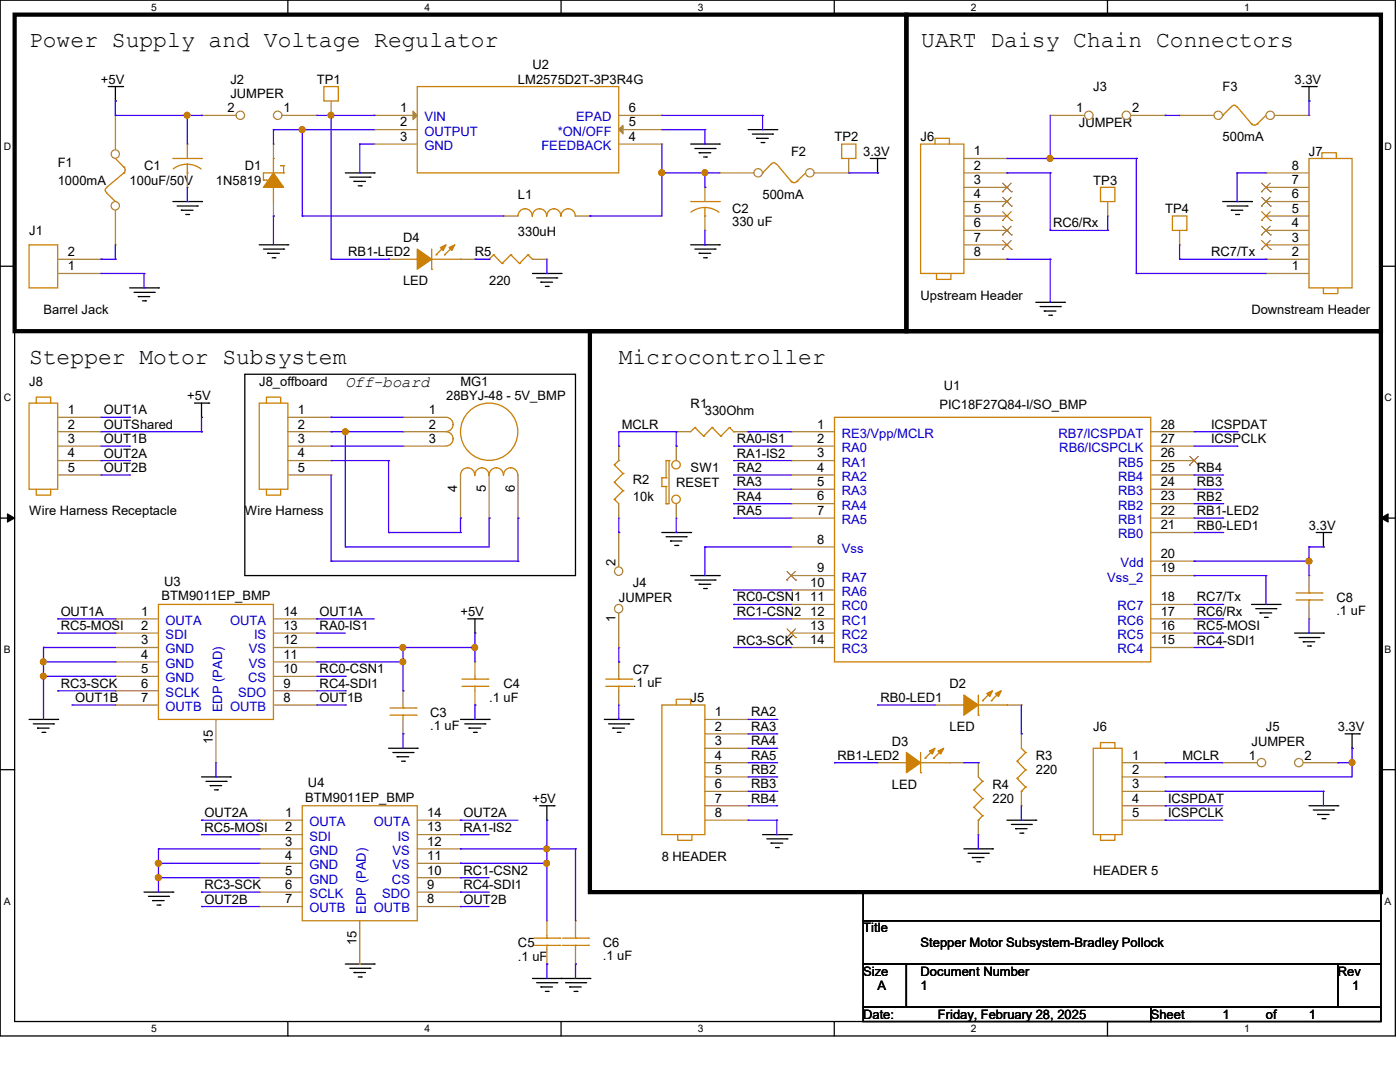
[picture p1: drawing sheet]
<svg xmlns="http://www.w3.org/2000/svg" width="279mm" height="216mm" viewBox="0 0 279 216" stroke-linecap="round" stroke-linejoin="round" font-family="sans-serif">
<path d="M0 0h278.5v206.7h-278.5zM2.9 2.9h272.7v200.9h-272.7z" fill="none" stroke="#000" stroke-width=".25"/>
<g fill="#fff">
<path d="M30.2 .3h1.1v2.3h-1.1z"/>
<path d="M30.2 204.1h1.1v2.3h-1.1z"/>
</g>
<path d="M57.4 0v2.9M57.4 203.8v2.9" fill="none" stroke="#000" stroke-width=".25"/>
<g fill="#fff">
<path d="M84.7 .3h1.1v2.3h-1.1z"/>
<path d="M84.7 204.1h1.1v2.3h-1.1z"/>
</g>
<path d="M112 0v2.9M112 203.8v2.9" fill="none" stroke="#000" stroke-width=".25"/>
<g fill="#fff">
<path d="M139.2 .3h1.1v2.3h-1.1z"/>
<path d="M139.2 204.1h1.1v2.3h-1.1z"/>
</g>
<path d="M166.5 0v2.9M166.5 203.8v2.9" fill="none" stroke="#000" stroke-width=".25"/>
<g fill="#fff">
<path d="M193.8 .3h1.1v2.3h-1.1z"/>
<path d="M193.8 204.1h1.1v2.3h-1.1z"/>
</g>
<path d="M221 0v2.9M221 203.8v2.9" fill="none" stroke="#000" stroke-width=".25"/>
<g fill="#fff">
<path d="M248.3 .3h1.1v2.3h-1.1z"/>
<path d="M248.3 204.1h1.1v2.3h-1.1z"/>
<path d="M.8 28h1.4v2.3h-1.4z"/>
<path d="M276.3 28h1.4v2.3h-1.4z"/>
<path d="M.8 78.2h1.4v2.3h-1.4z"/>
<path d="M276.3 78.2h1.4v2.3h-1.4z"/>
</g>
<path d="M0 53.1h2.9M275.6 53.1h2.9" fill="none" stroke="#000" stroke-width=".25"/>
<g fill="#fff">
<path d="M.8 128.5h1.3v2.2h-1.3z"/>
<path d="M276.3 128.5h1.3v2.2h-1.3z"/>
</g>
<path d="M0 103.4h2.9M275.6 103.4h2.9" fill="none" stroke="#000" stroke-width=".25"/>
<path d="M1.5 102.5l1.4 .9-1.4 .8zM275.6 103.4l1.4-.9v1.7z" fill="#000" stroke="#000" stroke-width=".2"/>
<g fill="#fff">
<path d="M.8 178.7h1.3v2.2h-1.3z"/>
<path d="M276.3 178.7h1.3v2.2h-1.3z"/>
</g>
<g fill="none" stroke="#000" stroke-width=".25">
<path d="M21.6 17.3h2.9M23 17.3v2.9M24.5 17.3h.1M259.8 17.3h2.9M261.2 17.3v2.9M262.7 17.3h.1M23 20.2h.1M68.9 34.5h5.8M69.8 35.3h4M70.7 36.2h.1M70.7 36.2h2.2M71.5 37.1h.6"/>
<path d="M72.1 37.1h.1M73.8 35.3h.1M74.7 34.5h.1M137.8 28.7h5.8M138.7 29.6h4M139.5 30.5h.1M139.5 30.5h2.4M140.4 31.3h.6M141 31.3h.1M142.7 29.6h.1M143.6 28.7h.1M149.3 25.9h5.7"/>
<path d="M150.2 26.8h4M151 27.6h.1M151 27.6h2.3M151.9 28.4h.5M152.4 28.4h.1M154.2 26.8h.1M155 25.9h.1M173.7 31.6h2.9M175.1 34.5h.1M175.1 31.6v2.9M176.6 31.6h.1M261.2 20.2h.1"/>
<path d="M25.9 57.4h5.7M26.8 58.3h4M27.6 59.2h.1M27.6 59.2h2.3M30.8 58.3h.1M31.6 57.4h.1M34.5 40.2h5.7M35.3 41.1h4.1M36.2 42h.1M36.2 42h2.3M37.1 42.8h.5M37.6 42.8h.1"/>
<path d="M39.4 41.1h.1M40.2 40.2h.1M51.7 48.9h5.7M52.6 49.7h4M53.4 50.5h.1M53.4 50.5h2.4M54.3 51.4h.6M54.9 51.4h.1M56.6 49.7h.1M57.4 48.9h.1M106.3 54.6h5.7M107.1 55.5h4"/>
<path d="M107.9 56.3h.1M107.9 56.3h2.4M108.8 57.1h.6M109.4 57.1h.1M111.1 55.5h.1M112 54.6h.1M137.8 48.9h5.8M138.7 49.7h4M139.5 50.5h.1M139.5 50.5h2.4M140.4 51.4h.6M141 51.4h.1"/>
<path d="M142.7 49.7h.1M143.6 48.9h.1M244 40.2h5.8M244.9 41.1h4M245.7 42h.1M245.7 42h2.3M246.6 42.8h.6M247.2 42.8h.1M248.9 41.1h.1M249.8 40.2h.1M28.4 60h.6M29 60h.1"/>
<path d="M48.9 74.7h66v40.2h-66zM206.7 60.3h5.7M207.6 61.2h4M208.4 62.1h.1M208.4 62.1h2.3M209.3 62.9h.5M209.8 62.9h.1M211.6 61.2h.1M212.4 60.3h.1M38.8 80.4h2.9M40.2 83.3h.1M40.2 80.4v2.9"/>
<path d="M41.7 80.4h.1M132.1 106.3h5.7M132.9 107.1h4M133.8 107.9h.1M133.8 107.9h2.3M134.7 108.8h.6M135.3 108.8h.1M136.9 107.1h.1M137.8 106.3h.1M137.8 114.9h5.8M138.7 115.7h4M139.5 116.6h.1"/>
<path d="M139.5 116.6h2.4M140.4 117.4h.6M141 117.4h.1M142.7 115.7h.1M143.6 114.9h.1M262.7 106.3h2.9M264.1 109.1h.1M264.1 106.3v2.8M265.6 106.3h.1M93.3 123.5h2.9M94.8 126.3h.1M94.8 123.5v2.8"/>
<path d="M96.2 123.5h.1M249.8 120.6h5.7M250.6 121.5h4M251.5 122.3h.1M251.5 122.3h2.3M252.3 123.2h.6M252.9 123.2h.1M254.6 121.5h.1M255.5 120.6h.1M258.4 126.3h5.7M259.2 127.2h4M260.1 128.1h.1"/>
<path d="M260.1 128.1h2.3M260.9 128.9h.6M261.5 128.9h.1M263.2 127.2h.1M264.1 126.3h.1M0 153.6h2.9M5.8 143.6h5.7M6.6 144.4h4.1M7.5 145.3h.1M7.5 145.3h2.3M8.4 146.1h.5M8.9 146.1h.1"/>
<path d="M10.7 144.4h.1M11.5 143.6h.1M40.2 155h5.8M41.1 155.9h4M42 156.8h.1M42 156.8h2.2M42.8 157.6h.6M43.4 157.6h.1M45.1 155.9h.1M46 155h.1M77.6 149.3h5.7M78.4 150.2h4"/>
<path d="M79.2 151h.1M79.2 151h2.4M80.1 151.9h.6M80.7 151.9h.1M82.4 150.2h.1M83.3 149.3h.1M91.9 143.6h5.7M92.8 144.4h4M93.6 145.3h.1M93.6 145.3h2.3M94.5 146.1h.5M95 146.1h.1"/>
<path d="M96.8 144.4h.1M97.6 143.6h.1M120.6 143.6h5.7M121.5 144.4h4M122.3 145.3h.1M122.3 145.3h2.3M123.2 146.1h.5M123.7 146.1h.1M125.5 144.4h.1M126.3 143.6h.1M268.4 146.4h2.9M269.8 149.3h.1"/>
<path d="M269.8 146.4v2.9M271.3 146.4h.1M275.6 153.6h2.9M28.7 178h5.8M29.6 178.9h4M30.5 179.7h.1M30.5 179.7h2.3M33.6 178.9h.1M34.5 178h.1M107.7 160.8h2.9M109.1 163.7h.1M109.1 160.8v2.9"/>
<path d="M110.6 160.8h.1M152.2 166.5h5.7M153 167.4h4.1M153.9 168.2h.1M153.9 168.2h2.3M154.8 169.1h.5M155.3 169.1h.1M157.1 167.4h.1M157.9 166.5h.1M172.3 178h103.3v5.7h-103.3zM192.4 169.4h5.7M193.2 170.3h4"/>
<path d="M194.1 171.1h.1M194.1 171.1h2.3M194.9 172h.6M195.5 172h.1M197.2 170.3h.1M198.1 169.4h.1M201 163.7h5.7M201.8 164.5h4M202.7 165.4h.1M202.7 165.4h2.3M203.5 166.2h.6M204.1 166.2h.1"/>
<path d="M205.8 164.5h.1M206.7 163.7h.1M261.2 160.8h5.8M262.1 161.6h4M263 162.5h.1M263 162.5h2.3M263.8 163.4h.6M264.4 163.4h.1M266.1 161.6h.1M267 160.8h.1M31.3 180.6h.6M31.9 180.6h.1"/>
<path d="M68.9 192.4h5.8M69.8 193.2h4M70.7 194.1h.1M70.7 194.1h2.2M71.5 194.9h.6M72.1 194.9h.1M73.8 193.2h.1M74.7 192.4h.1M106.3 195.2h11.4M107.1 196.1h4M107.9 196.9h.1M107.9 196.9h2.4"/>
<path d="M108.8 197.8h.6M109.4 197.8h.1M111.1 196.1h.1M112 195.2h.1M112.9 196.1h4M113.7 196.9h.1M113.7 196.9h2.3M114.6 197.8h.5M115.1 197.8h.1M116.9 196.1h.1M117.7 195.2h.1M172.3 183.7h103.3v8.7h-103.3z"/>
<path d="M172.3 192.4h8.6v8.6h-8.6zM180.9 192.4h86.1v8.6h-86.1zM267 192.4h8.6v8.6h-8.6zM172.3 201h57.4v2.8h-57.4zM229.7 201h45.9v2.8h-45.9z"/>
</g>
<path d="M2.9 2.9h178v63.2h-178zM180.9 2.9h94.7v63.2h-94.7zM117.7 66.1h157.9v111.9h-157.9z" fill="none" stroke="#000" stroke-width=".85"/>
<g fill="none" stroke="#cc8006" stroke-width=".25">
<path d="M219.6 37.4h2.9v2.8h-2.9zM261.2 31.6h8.6v25.8h-8.6zM263.8 31.6v-1.1h2.9v1.1M5.8 48.9h5.7v8.5h-5.7zM137.8 40.2h5.8M140.7 43.1h.1M140.7 41.4l1.5 .2 1.3 .8M140.7 41.4l-1.5 .2-1.3 .7M140.7 41.4v1.7M143.6 40.2h.1M234 43.1h2.9v2.9h-2.9zM264.1 57.4v1.2h2.9v-1.2"/>
<path d="M51.7 80.4h5.7v17.2h-5.7zM53.2 80.4v-1.2h2.8v1.2M53.2 97.6v1.2h2.8v-1.2M258.7 119.7h5.1M258.7 118.3h5.1M261.2 118.3h.1M261.2 119.7h.1M261.2 117.7v.6M261.2 119.7v.9M263.8 119.7h.1M263.8 118.3h.1M92.2 136.9h5.2"/>
<path d="M92.2 135.5h5.2M94.8 135.5h.1M94.8 136.9h.1M94.8 135v.5M94.8 136.9v.9M97.4 136.9h.1M97.4 135.5h.1M195.2 138.7v4M196.1 139.8h.1M197.8 139.8h.1M197.8 138.1l-1.7 1.7M199.5 138.1l-1.7 1.7"/>
<path d="M178 152.2h2.9M180.9 152.2h.1M183.7 154.2h.1M183.7 150.2v4M183.7 152.2h5.8M184.6 151.3h.1M186.3 151.3h.1M186.3 149.6l-1.7 1.7M188 149.6l-1.7 1.7M189.5 152.2h.1M189.5 140.7h2.9M192.4 140.7h.1"/>
<path d="M195.2 142.7h.1M195.2 140.7h5.8M201 140.7h.1"/>
</g>
<g fill="none" stroke="#a84" stroke-width=".25">
<path d="M140.7 37.4h.1M140.7 37.4v2.8M252.6 37.4h.1M252.6 34.5h.1M252.6 37.4h8.6M252.6 34.5h8.6M11.5 54.6h8.7M11.5 51.7h8.7M20.2 54.6h.1M20.2 51.7h.1M140.7 46h.1M140.7 43.1v2.9"/>
<path d="M221.1 43.1h.1M221.1 40.2v2.9M235.4 48.9h.1M235.4 46v2.9M252.6 54.6h.1M252.6 51.7h.1M252.6 48.9h.1M252.6 46h.1M252.6 43.1h.1M252.6 40.2h.1M252.6 54.6h8.6M252.6 51.7h8.6"/>
<path d="M252.6 48.9h8.6M252.6 46h8.6M252.6 43.1h8.6M252.6 40.2h8.6M57.4 83.3h8.7M57.4 86.1h8.7M57.4 89h8.7M57.4 91.9h8.7M57.4 94.8h8.7M66.1 83.3h.1M66.1 86.1h.1M66.1 89h.1"/>
<path d="M66.1 91.9h.1M66.1 94.8h.1M261.2 114.9h.1M261.2 114.9v2.8M94.8 132.1h.1M94.8 132.1v2.9M94.8 137.8v2.9M261.2 123.5h.1M261.2 120.6v2.9M94.8 140.7h.1M175.1 152.2h.1M175.1 152.2h2.9"/>
<path d="M186.6 140.7h.1M186.6 140.7h2.9M189.5 152.2h2.9M192.4 152.2h.1M201 140.7h2.8M203.8 140.7h.1"/>
</g>
<g fill="none" stroke="#804000" stroke-width=".2">
<path d="M251.8 38.3h.1M251.8 39.4l1.7 1.7M251.8 36.5l1.7 1.8M253.5 39.4l-1.7 1.7M253.5 36.5l-1.7 1.8M253.5 38.3h.1M251.8 49.7h.1M251.8 46.9h.1M251.8 44h.1M251.8 41.1h.1M251.8 48l1.7 1.7M251.8 45.1l1.7 1.8"/>
<path d="M251.8 42.2l1.7 1.8M253.5 48l-1.7 1.7M253.5 45.1l-1.7 1.8M253.5 42.2l-1.7 1.8M253.5 49.7h.1M253.5 46.9h.1M253.5 44h.1M253.5 41.1h.1"/>
</g>
<g fill="#cc8006" stroke="#cc8006" stroke-width=".25">
<path d="M192.4 138.7l2.8 2-2.8 2z" fill-rule="evenodd"/>
<path d="M198.7 138.4l1.1-.6-.5 1.2z" fill-rule="evenodd"/>
<path d="M196.9 138.4l1.2-.6-.6 1.2z" fill-rule="evenodd"/>
<path d="M180.9 150.2l2.8 2-2.8 2z" fill-rule="evenodd"/>
<path d="M187.2 149.9l1.1-.6-.6 1.2z" fill-rule="evenodd"/>
<path d="M185.5 149.9l1.1-.6-.5 1.2z" fill-rule="evenodd"/>
</g>
<circle cx="123.5" cy="121.4" r=".83" fill="#fff" stroke="#a84" stroke-width=".25"/>
<path d="M123.5 129.2h.1M123.5 122.3v6.9" fill="none" stroke="#a84" stroke-width=".25"/>
<circle cx="123.5" cy="114" r=".83" fill="#fff" stroke="#a84" stroke-width=".25"/>
<g fill="none" stroke="#a84" stroke-width=".25">
<path d="M54.6 28.7h.1M54.6 28.7v2.9M54.6 43.1h.1M54.6 40.2v2.9M157.9 89h.1M157.9 91.9h.1M157.9 94.8h.1M157.9 97.6h.1M157.9 86.1h.1M157.9 89h8.6M157.9 91.9h8.6M157.9 94.8h8.6"/>
<path d="M157.9 97.6h8.6M157.9 86.1h8.6M229.7 89h8.6M229.7 91.9h8.6M229.7 94.8h8.6M229.7 97.6h8.6M229.7 86.1h8.6M238.3 97.6h.1M238.3 94.8h.1M238.3 91.9h.1M238.3 89h.1M238.3 86.1h.1"/>
<path d="M123.5 106.3h.1M123.5 106.3v6.8M157.9 100.5h.1M157.9 103.4h.1M157.9 109.1h.1M157.9 114.9h.1M157.9 117.7h.1M157.9 100.5h8.6M157.9 103.4h8.6M157.9 109.1h8.6M157.9 114.9h8.6M157.9 117.7h8.6"/>
<path d="M229.7 100.5h8.6M229.7 103.4h8.6M229.7 114.9h8.6M229.7 106.3h8.6M229.7 112h8.6M238.3 106.3h.1M238.3 103.4h.1M238.3 100.5h.1M238.3 114.9h.1M238.3 112h.1M157.9 123.5h.1M157.9 126.3h.1"/>
<path d="M157.9 129.2h.1M157.9 120.6h.1M157.9 123.5h8.6M157.9 126.3h8.6M157.9 129.2h8.6M157.9 120.6h8.6M229.7 123.5h8.6M229.7 126.3h8.6M229.7 129.2h8.6M229.7 120.6h8.6M238.3 129.2h.1M238.3 126.3h.1"/>
<path d="M238.3 123.5h.1M238.3 120.6h.1"/>
</g>
<g fill="none" stroke="#cc8006" stroke-width=".25">
<path d="M52.6 35.9h.1M52.6 35.9h.6M53.2 35.9h.1M54.6 37.4h.1M54.6 31.6h.1M54.6 31.6v2.9M54.6 37.4v2.8M56 33.1h.1M56 33.1h.6M56.6 34.5h.1M56.6 33.1h.1M56.6 34.5h-4v1.4"/>
<path d="M56.6 33.1v1.4M152.2 34.5h.1M153.9 32.8l-1.7 1.7M153.9 32.8a.55 .55 0 0 1 .5-.3 .55 .55 0 0 1 .5 .3M155 32.8l2.9 3.4M157.9 36.2h.1M159 36.2h.1M159.1 36.2a.86 .86 0 0 1-1.2 0M160.8 34.5l-1.8 1.7M166.5 83.3h63.2v48.8h-63.2z"/>
</g>
<path d="M237.4 92.8h.1M237.4 91.1l1.8 1.7M239.1 91.1l-1.7 1.7M239.2 92.8h.1M157 115.7h.1M157.1 114l1.7 1.7M158.7 114l-1.7 1.7M158.8 115.7h.1M157 127.2h.1M157.1 125.5l1.7 1.7M158.7 125.5l-1.7 1.7M158.8 127.2h.1" fill="none" stroke="#804000" stroke-width=".2"/>
<path d="M54.6 34.5l2 2.9h-4z" fill-rule="evenodd" fill="#cc8006" stroke="#cc8006" stroke-width=".25"/>
<circle cx="161.6" cy="34.5" r=".84" fill="#fff" stroke="#a84" stroke-width=".25"/>
<path d="M162.5 34.5h6.9M169.4 34.5h.1" fill="none" stroke="#a84" stroke-width=".25"/>
<circle cx="151.3" cy="34.5" r=".84" fill="#fff" stroke="#a84" stroke-width=".25"/>
<g fill="none" stroke="#a84" stroke-width=".25">
<path d="M74.7 23h.1M74.7 25.9h.1M74.7 28.7h.1M74.7 23h8.6M74.7 25.9h8.6M74.7 28.7h8.6M123.5 23h8.6M123.5 25.9h8.6M123.5 28.7h8.6M132.1 28.7h.1M132.1 25.9h.1M132.1 23h.1"/>
<path d="M143.6 34.5h.1M143.6 34.5h6.9M77.6 51.7h.1M77.6 51.7h2.8M91.9 51.7h2.9M94.8 51.7h.1M80.4 83.3h.1M80.4 86.1h.1M80.4 89h.1M80.4 83.3h8.6M80.4 86.1h8.6M80.4 89h8.6"/>
<path d="M91.9 94.8v8.6M97.6 94.8v8.6M103.4 94.8v8.6M135 89h.1M135 89v2.9M91.9 103.4h.1M97.6 103.4h.1M103.4 103.4h.1M135 103.4h.1M135 100.5v2.9M109.1 183.7h.1M109.1 192.4h.1"/>
<path d="M109.1 183.7v2.9M109.1 189.5v2.9"/>
</g>
<g fill="none" stroke="#cc8006" stroke-width=".25">
<path d="M83.3 17.3h40.2v17.2h-40.2zM80.4 51.7h2.9M83.3 51.7h.1M86.1 53.7h.1M86.1 49.7v4M86.1 51.7h5.8M87 50.8h.1M88.7 50.8h.1M88.7 49.1l-1.7 1.7M90.5 49.1l-1.8 1.7M91.9 51.7h.1M89 83.3a1.42 1.42 0 0 1 1.4 1.4 1.42 1.42 0 0 1-1.4 1.4"/>
<path d="M89 86.1a1.42 1.42 0 0 1 1.4 1.5 1.42 1.42 0 0 1-1.4 1.4M91.9 94.8a1.42 1.42 0 0 1 1.4-1.5 1.42 1.42 0 0 1 1.4 1.5M94.8 94.8a1.42 1.42 0 0 1 1.4-1.5 1.41 1.41 0 0 1 1.4 1.5M97.6 94.8a1.42 1.42 0 0 1 1.5-1.5 1.42 1.42 0 0 1 1.4 1.5M100.5 94.8a1.42 1.42 0 0 1 1.4-1.5 1.42 1.42 0 0 1 1.4 1.5M132.1 95.3h.1M132.1 97.1h.1M132.1 95.3h.8M132.1 95.3v1.8M132.1 97.1h.8M132.9 91.9h.1M132.9 95.3h.1"/>
<path d="M132.9 97.1h.1M132.9 91.9h.6M132.9 91.9v3.4M132.9 97.1v3.4M133.5 91.9h.1M133.5 91.9v8.6h-.6M132.9 100.5h.1M106.6 188.6h5.1M106.6 187.2h5.1M109.1 187.2h.1M109.1 188.6h.1M109.1 186.6v.6"/>
<path d="M109.1 188.6v.9M111.7 188.6h.1M111.7 187.2h.1"/>
<circle cx="97.6" cy="86.1" r="5.7"/>
<circle cx="134.9" cy="99.6" r=".84"/>
<circle cx="134.9" cy="92.7" r=".84"/>
</g>
<g fill="#cc8006" stroke="#cc8006" stroke-width=".25">
<path d="M83.3 49.7l2.8 2-2.8 2z" fill-rule="evenodd"/>
<path d="M89.6 49.4l1.2-.5-.6 1.1z" fill-rule="evenodd"/>
<path d="M87.9 49.4l1.1-.5-.6 1.1z" fill-rule="evenodd"/>
</g>
<g fill="#a84" stroke="#a84" stroke-width=".25">
<path d="M82.4 22.2l.9 .8-.9 .9z"/>
<path d="M123.5 25.9l.8-.9v1.7z"/>
</g>
<circle cx="55.4" cy="23" r=".84" fill="#fff" stroke="#a84" stroke-width=".25"/>
<path d="M56.3 23h6.9M63.2 23h.1" fill="none" stroke="#a84" stroke-width=".25"/>
<circle cx="48" cy="23" r=".84" fill="#fff" stroke="#a84" stroke-width=".25"/>
<path d="M37.4 28.7h.1M37.4 37.4h.1M37.4 28.7v2.9M37.4 34.5v2.9M40.2 23h.1M40.2 23h6.9M80.4 137.8h.1M80.4 137.8v2.9M80.4 146.4h.1M80.4 143.6v2.8" fill="none" stroke="#a84" stroke-width=".25"/>
<g fill="none" stroke="#cc8006" stroke-width=".25">
<path d="M34.5 31.6h5.7M37.4 34.5h.1M37.4 32.8l1.4 .2 1.3 .7M37.4 32.8l-1.5 .2-1.3 .7M37.4 32.8v1.7M40.2 31.6h.1M77.9 142.7h5.1M77.9 141.3h5.1M80.4 141.3h.1M80.4 142.7h.1M80.4 140.7v.6M80.4 142.7v.9"/>
<path d="M83 142.7h.1M83 141.3h.1"/>
</g>
<circle cx="251.8" cy="152.2" r=".84" fill="#fff" stroke="#a84" stroke-width=".25"/>
<path d="M244 152.2h.1M244 152.2h6.9" fill="none" stroke="#a84" stroke-width=".25"/>
<circle cx="259.2" cy="152.2" r=".84" fill="#fff" stroke="#a84" stroke-width=".25"/>
<g fill="none" stroke="#a84" stroke-width=".25">
<path d="M66.1 23h.1M66.1 20.2v2.8M169.4 34.5h.1M169.4 31.6v2.9M192.4 31.6h8.6M192.4 34.5h8.6M192.4 37.4h8.6M201 31.6h.1M201 34.5h.1M201 37.4h.1M192.4 40.2h8.6M192.4 43.1h8.6"/>
<path d="M192.4 46h8.6M192.4 48.9h8.6M192.4 51.7h8.6M201 40.2h.1M201 43.1h.1M201 46h.1M201 48.9h.1M201 51.7h.1M123.5 89h.1M123.5 89v2.9M135 86.1h.1M135 86.1h2.8"/>
<path d="M146.4 86.1h2.9M149.3 86.1h.1M123.5 103.4h.1M123.5 100.5v2.9M123.5 132.1h.1M123.5 132.1v2.9M123.5 137.8v2.9M123.5 140.7h.1M140.7 152.2h8.6M140.7 155h8.6M140.7 157.9h8.6M140.7 143.6h8.6"/>
<path d="M140.7 146.4h8.6M140.7 149.3h8.6M149.3 143.6h.1M149.3 146.4h.1M149.3 149.3h.1M149.3 152.2h.1M149.3 155h.1M149.3 157.9h.1M195.2 152.2h.1M195.2 152.2v2.8M203.8 146.4h.1M203.8 146.4v2.9"/>
<path d="M203.8 157.9v2.9M223.9 152.2h8.6M223.9 155h8.6M223.9 157.9h8.6M232.5 152.2h.1M232.5 155h.1M232.5 157.9h.1M260.1 152.2h6.9M267 152.2h.1M140.7 160.8h8.6M140.7 163.7h8.6M149.3 160.8h.1"/>
<path d="M149.3 163.7h.1M195.2 166.5h.1M195.2 163.7v2.8M203.8 160.8h.1M223.9 160.8h8.6M223.9 163.7h8.6M232.5 160.8h.1M232.5 163.7h.1"/>
</g>
<g fill="none" stroke="#cc8006" stroke-width=".25">
<path d="M64.6 17.3h2.9v2.9h-2.9zM21.3 38.5l1.7 1.7M21.3 37.4a.55 .55 0 0 0-.3 .5 .55 .55 0 0 0 .3 .5M23 31.6l1.7 1.8M24.7 33.4h.1M24.7 34.5h.1M24.7 34.5l-3.4 2.9M24.7 33.3l.3 .6-.3 .6M168 28.7h2.8v2.9h-2.8zM183.7 28.7h8.7v25.9h-8.7zM186.6 28.7v-1.1h2.9v1.1M23 40.2h.1"/>
<path d="M186.9 54.6v1.2h2.9v-1.2M122.6 99.7h.1M122.6 96.2h.1M122.6 92.8h.1M122.6 99.7l.9 .8M122.6 96.2l1.7 1.7M122.6 92.8l1.7 1.7M123.5 91.9h.1M123.5 91.9l-.9 .9M124.3 97.9h.1M124.3 94.5h.1M124.3 97.9l-1.7 1.8"/>
<path d="M124.3 94.5l-1.7 1.7M138.7 85.3h.1M138.7 85.3l-.9 .8M138.7 85.3l1.7 1.7M140.4 87h.1M142.1 85.3h.1M142.1 85.3l-1.7 1.7M142.1 85.3l1.7 1.7M143.8 87h.1M145.6 85.3h.1M145.6 85.3l-1.8 1.7M145.6 85.3l.8 .8"/>
<path d="M146.4 86.1h.1M120.9 136.9h5.2M120.9 135.5h5.2M123.5 135.5h.1M123.5 136.9h.1M123.5 135v.5M123.5 136.9v.9M126.1 136.9h.1M126.1 135.5h.1M132.1 140.7h8.6v25.8h-8.6zM135 140.7v-1.2h2.8v1.2M194.4 157.6h.1"/>
<path d="M194.4 157.6l1.7 1.7M195.2 155l.9 .9M196.1 155.9h.1M196.1 159.3h.1M196.1 155.9l-1.7 1.7M196.1 159.3l-1.7 1.8M203 151.9h.1M203 155.3h.1M203 151.9l1.7 1.7M203 155.3l1.7 1.8M203.8 157.9h.1M203.8 149.3l.9 .9"/>
<path d="M204.7 150.2h.1M204.7 153.6h.1M204.7 157.1h.1M204.7 150.2l-1.7 1.7M204.7 153.6l-1.7 1.7M204.7 157.1l-.9 .8M218.2 149.3h5.7v17.2h-5.7zM219.6 149.3v-1.1h2.9v1.1M135.3 166.5v1.2h2.8v-1.2M194.4 161.1h.1M194.4 161.1l1.7 1.7M195.2 163.7h.1"/>
<path d="M196.1 162.8h.1M196.1 162.8l-.9 .9M219.6 166.5v1.2h2.9v-1.2"/>
</g>
<g fill="none" stroke="#804000" stroke-width=".2">
<path d="M200.1 38.3h.1M200.1 36.5l1.7 1.8M200.1 39.4l1.7 1.7M201.8 36.5l-1.7 1.8M201.8 39.4l-1.7 1.7M201.8 38.3h.1M200.1 41.1h.1M200.1 44h.1M200.1 46.9h.1M200.1 49.7h.1M200.1 42.2l1.7 1.8M200.1 45.1l1.7 1.8"/>
<path d="M200.1 48l1.7 1.7M201.8 42.2l-1.7 1.8M201.8 45.1l-1.7 1.8M201.8 48l-1.7 1.7M201.8 41.1h.1M201.8 44h.1M201.8 46.9h.1M201.8 49.7h.1"/>
</g>
<circle cx="23" cy="30.7" r=".83" fill="#fff" stroke="#a84" stroke-width=".25"/>
<path d="M23 23h.1M23 23v6.9" fill="none" stroke="#a84" stroke-width=".25"/>
<circle cx="23" cy="41.1" r=".83" fill="#fff" stroke="#a84" stroke-width=".25"/>
<path d="M23 48.9h.1M23 42v6.9" fill="none" stroke="#a84" stroke-width=".25"/>
<circle cx="217.3" cy="23" r=".84" fill="#fff" stroke="#a84" stroke-width=".25"/>
<path d="M209.6 23h.1M209.6 23h6.9" fill="none" stroke="#a84" stroke-width=".25"/>
<circle cx="224.8" cy="23" r=".84" fill="#fff" stroke="#a84" stroke-width=".25"/>
<g fill="none" stroke="#a84" stroke-width=".25">
<path d="M225.7 23h6.8M232.5 23h.1M94.8 51.7h.1M94.8 51.7h2.8M100.5 43.1h.1M100.5 43.1h2.9M106.3 51.7h2.8M109.1 51.7h.1M114.9 43.1h2.8M117.7 43.1h.1M11.5 83.3h8.7M11.5 86.1h8.7"/>
<path d="M11.5 89h8.7M11.5 91.9h8.7M11.5 94.8h8.7M20.2 83.3h.1M20.2 86.1h.1M20.2 89h.1M20.2 91.9h.1M20.2 94.8h.1M23 123.5h.1M23 126.3h.1M23 129.2h.1M23 132.1h.1"/>
<path d="M23 135h.1M23 137.8h.1M23 123.5h8.6M23 126.3h8.6M23 129.2h8.6M23 132.1h8.6M23 135h8.6M23 137.8h8.6M54.6 123.5h8.6M54.6 126.3h8.6M54.6 129.2h8.6M54.6 132.1h8.6"/>
<path d="M54.6 135h8.6M54.6 137.8h8.6M63.2 137.8h.1M63.2 135h.1M63.2 132.1h.1M63.2 129.2h.1M63.2 126.3h.1M63.2 123.5h.1M23 140.7h.1M23 140.7h8.6M43.1 152.2h.1M43.1 143.6v8.6"/>
<path d="M54.6 140.7h8.6M63.2 140.7h.1M114.9 183.7h.1M114.9 192.4h.1M114.9 183.7v2.9M114.9 189.5v2.9"/>
</g>
<g fill="none" stroke="#cc8006" stroke-width=".25">
<path d="M244 23h.1M245.7 21.3l-1.7 1.7M245.8 21.3a.55 .55 0 0 1 .5-.3 .55 .55 0 0 1 .5 .3M246.9 21.3l2.9 3.4M249.8 24.7h.1M250.9 24.7h.1M250.9 24.7l-.6 .3-.6-.3M252.6 23l-1.7 1.7M98.5 50.8h.1M98.5 50.8l-.9 .9M98.5 50.8l1.7 1.8M100.2 52.6h.1"/>
<path d="M101.9 50.8h.1M101.9 50.8l-1.7 1.8M101.9 50.8l1.8 1.8M103.7 52.6h.1M105.4 50.8h.1M105.4 50.8l-1.7 1.8M105.4 50.8l.9 .9M106.2 43.1a1.42 1.42 0 0 0-1.4-1.4 1.42 1.42 0 0 0-1.4 1.4M106.3 51.7h.1M111.9 43.1a1.41 1.41 0 0 0-1.3-1.4 1.5 1.5 0 0 0-1.5 1.4 1.42 1.42 0 0 0-1.4-1.4 1.42 1.42 0 0 0-1.4 1.4M114.8 43.1a1.42 1.42 0 0 0-1.4-1.4 1.42 1.42 0 0 0-1.4 1.4M5.8 80.4h5.7v17.2h-5.7z"/>
<path d="M7.2 80.4v-1.2h2.9v1.2M7.2 97.6v1.2h2.9v-1.2M31.6 120.6h23v23h-23zM112.3 188.6h5.1M112.3 187.2h5.1M114.9 187.2h.1M114.9 188.6h.1M114.9 186.6v.6M114.9 188.6v.9M117.4 188.6h.1M117.4 187.2h.1"/>
</g>
<circle cx="253.5" cy="23" r=".84" fill="#fff" stroke="#a84" stroke-width=".25"/>
<path d="M254.4 23h6.8M261.2 23h.1" fill="none" stroke="#a84" stroke-width=".25"/>
<circle cx="243.1" cy="23" r=".84" fill="#fff" stroke="#a84" stroke-width=".25"/>
<g fill="none" stroke="#a84" stroke-width=".25">
<path d="M235.4 23h.1M235.4 23h6.9M51.7 163.7h.1M51.7 166.5h.1M51.7 169.4h.1M51.7 172.3h.1M51.7 175.1h.1M51.7 178h.1M51.7 163.7h8.6M51.7 166.5h8.6M51.7 169.4h8.6M51.7 172.3h8.6"/>
<path d="M51.7 175.1h8.6M51.7 178h8.6M83.3 163.7h8.6M83.3 166.5h8.6M83.3 169.4h8.6M83.3 172.3h8.6M83.3 175.1h8.6M83.3 178h8.6M91.9 178h.1M91.9 175.1h.1M91.9 172.3h.1M91.9 169.4h.1"/>
<path d="M91.9 166.5h.1M91.9 163.7h.1M51.7 180.9h.1M51.7 180.9h8.6M71.8 192.4h.1M71.8 183.7v8.7M83.3 180.9h8.6M91.9 180.9h.1"/>
</g>
<path d="M60.3 160.8h23v22.9h-23z" fill="none" stroke="#cc8006" stroke-width=".25"/>
<g fill="none" stroke="#4200ff" stroke-width=".25">
<path d="M23 20.2h.1M23 23h.1M23 23h17.2M23 20.2v2.8M37.4 23h.1M37.4 23v5.7M37.4 37.4v2.8M40.2 23h.1M54.6 25.9h.1M54.6 25.9h20.1M54.6 25.9v2.8M60.3 25.9h.1"/>
<path d="M60.3 25.9v17.2M63.2 23h11.5M66.1 23h.1M66.1 23v28.7M71.8 28.7h.1M71.8 34.5h.1M71.8 28.7h2.9M71.8 28.7v5.8M74.7 23h.1M132.1 34.5h.1M132.1 23h20.1M132.1 25.9h8.6"/>
<path d="M132.1 28.7v14.4h-14.4M132.1 34.5h11.5M140.7 25.9h.1M140.7 28.7h.1M140.7 34.5h.1M140.7 37.4h.1M140.7 25.9v2.8M140.7 34.5v2.9M152.2 23h.1M152.2 25.9h.1M152.2 23v2.9M169.4 34.5h5.7"/>
<path d="M175.1 34.5h.1M201 34.5h.1M201 34.5h8.6M201 31.6h25.8M209.6 31.6h.1M209.6 34.5h.1M209.6 23v8.6M209.6 34.5v11.5M226.8 31.6h.1M226.8 31.6v23M232.5 23h.1M232.5 23h2.9"/>
<path d="M246.9 34.5h.1M246.9 34.5h5.7M246.9 34.5v5.7M261.2 20.2h.1M261.2 20.2v2.8M20.2 51.7h.1M20.2 51.7h2.8M20.2 54.6h8.5M23 51.7h.1M23 48.9v2.8M28.7 57.4h.1M28.7 54.6h.1"/>
<path d="M28.7 54.6v2.8M37.4 40.2h.1M54.6 43.1h.1M54.6 43.1v5.8M60.3 43.1h.1M60.3 43.1h40.2M66.1 51.7h.1M66.1 51.7h11.5M77.6 51.7h.1M94.8 51.7h2.8M97.6 51.7h.1M109.1 54.6h.1"/>
<path d="M109.1 51.7v2.9M117.7 43.1h.1M140.7 48.9h.1M140.7 46v2.9M201 51.7h.1M201 51.7h8.6M209.6 51.7h.1M209.6 46h.1M209.6 51.7v8.6M209.6 46h11.5M221.1 46h.1M221.1 43.1v2.9"/>
<path d="M226.8 54.6h.1M226.8 54.6h25.8M235.4 51.7h.1M235.4 51.7h17.2M235.4 48.9v2.8M246.9 40.2h.1M252.6 51.7h.1M20.2 86.1h20M20.2 89h5.7M20.2 91.9h5.7M20.2 94.8h5.7M20.2 83.3h5.7"/>
<path d="M25.9 83.3h.1M25.9 89h.1M25.9 91.9h.1M25.9 94.8h.1M40.2 86.1h.1M40.2 83.3v2.8M66.1 83.3h.1M66.1 89h.1M66.1 86.1h.1M66.1 86.1h14.3M66.1 89h14.3M66.1 91.9h11.5"/>
<path d="M66.1 83.3h14.3M66.1 94.8v17.2M68.9 86.1h.1M68.9 86.1v23M77.6 91.9h.1M77.6 91.9v14.4M123.5 89h.1M135 86.1h.1M135 89h.1M135 86.1h-11.5v2.9M135 86.1v2.9M146.4 89h.1"/>
<path d="M146.4 91.9h.1M146.4 94.8h.1M146.4 97.6h.1M146.4 89h11.5M146.4 91.9h11.5M146.4 94.8h11.5M146.4 97.6h11.5M149.3 86.1h.1M149.3 86.1h8.6M238.3 86.1h8.6M238.3 89h8.6M238.3 94.8h5.7"/>
<path d="M238.3 97.6h5.7M244 94.8h.1M244 97.6h.1M246.9 86.1h.1M246.9 89h.1M66.1 112h.1M66.1 112h37.3M68.9 109.1h.1M77.6 106.3h.1M77.6 106.3h14.3M91.9 103.4h.1M91.9 106.3h.1"/>
<path d="M91.9 103.4v2.9M97.6 103.4h.1M97.6 103.4v5.7h-28.7M103.4 103.4h.1M103.4 112h.1M103.4 103.4v8.6M123.5 106.3h.1M123.5 103.4v2.9M135 106.3h.1M135 103.4v2.9M140.7 109.1h.1M140.7 109.1h17.2"/>
<path d="M140.7 109.1v5.8M146.4 100.5h.1M146.4 103.4h.1M146.4 117.7h.1M146.4 100.5h11.5M146.4 103.4h11.5M146.4 117.7h11.5M238.3 112h.1M238.3 114.9h.1M238.3 112h22.9M238.3 114.9h14.3M238.3 100.5h5.7"/>
<path d="M238.3 103.4h5.7M238.3 106.3h5.7M244 100.5h.1M244 103.4h.1M244 106.3h.1M252.6 114.9h.1M252.6 114.9v5.7M261.2 109.1h.1M261.2 112h.1M261.2 109.1v5.8M261.2 109.1h2.9M8.7 129.2h.1"/>
<path d="M8.7 132.1h.1M8.7 135h.1M8.7 129.2v14.4M8.7 132.1h14.3M8.7 135h14.3M8.7 129.2h14.3M11.5 123.5h.1M11.5 137.8h.1M11.5 126.3h.1M11.5 123.5h11.5M11.5 126.3h11.5M11.5 137.8h11.5"/>
<path d="M63.2 123.5h.1M63.2 126.3h.1M63.2 123.5h11.5M63.2 132.1h17.2M63.2 135h5.7M63.2 129.2h31.6M63.2 126.3h5.7M63.2 137.8h5.7M68.9 137.8h.1M68.9 135h.1M80.4 129.2h.1M80.4 132.1h.1"/>
<path d="M80.4 137.8h.1M80.4 129.2v8.6M94.8 129.2h.1M94.8 126.3v5.8M123.5 132.1h.1M123.5 129.2v2.9M146.4 120.6h.1M146.4 123.5h.1M146.4 129.2h.1M146.4 120.6h11.5M146.4 123.5h11.5M146.4 129.2h11.5"/>
<path d="M238.3 120.6h5.7M238.3 123.5h5.7M238.3 129.2h5.7M238.3 126.3h5.7M244 120.6h.1M244 123.5h.1M244 129.2h.1M244 126.3h.1M261.2 126.3h.1M261.2 123.5v2.8M14.4 140.7h.1M14.4 140.7h8.6"/>
<path d="M43.1 155h.1M43.1 152.2v2.8M63.2 140.7h5.7M68.9 140.7h.1M80.4 146.4h.1M80.4 146.4v2.9M94.8 140.7h.1M94.8 140.7v2.9M123.5 143.6h.1M123.5 140.7v2.9M149.3 152.2h5.7M149.3 155h5.7"/>
<path d="M149.3 157.9h5.7M149.3 149.3h5.7M149.3 146.4h5.7M149.3 143.6h5.7M155 157.9h.1M155 155h.1M155 152.2h.1M155 149.3h.1M155 146.4h.1M155 143.6h.1M166.5 152.2h.1M166.5 152.2h8.6"/>
<path d="M175.1 140.7h.1M175.1 140.7h11.5M192.4 152.2h2.8M195.2 152.2h.1M203.8 146.4h.1M203.8 140.7v5.7M232.5 152.2h.1M232.5 155h.1M232.5 157.9h.1M232.5 152.2h11.5M232.5 157.9h31.6M264.1 157.9h.1"/>
<path d="M264.1 157.9v2.9M267 152.2h.1M267 152.2h2.8M269.8 149.3h.1M269.8 152.2h.1M269.8 149.3v5.7h-37.3M31.6 172.3h.1M31.6 169.4h.1M31.6 175.1h.1M31.6 169.4v8.6M31.6 169.4h20.1M31.6 172.3h20.1"/>
<path d="M31.6 175.1h20.1M40.2 163.7h.1M40.2 166.5h.1M40.2 178h.1M40.2 163.7h11.5M40.2 166.5h11.5M40.2 178h11.5M91.9 169.4h.1M91.9 172.3h.1M91.9 163.7h.1M91.9 166.5h.1M91.9 175.1h.1"/>
<path d="M91.9 178h.1M91.9 163.7h11.5M91.9 169.4h23M91.9 172.3h17.2M91.9 166.5h5.7M91.9 175.1h5.7M91.9 178h5.7M109.1 169.4h.1M109.1 172.3h.1M109.1 163.7v20M114.9 169.4h.1M114.9 169.4v14.3"/>
<path d="M149.3 160.8h5.7M149.3 163.7h5.7M155 163.7h.1M155 166.5h.1M155 160.8h.1M155 163.7v2.8M195.2 169.4h.1M195.2 166.5v2.9M203.8 163.7h.1M203.8 160.8v2.9M232.5 160.8h.1M232.5 163.7h.1"/>
<path d="M232.5 160.8h11.5M232.5 163.7h11.5M40.2 180.9h.1M40.2 180.9h11.5M91.9 180.9h.1M91.9 180.9h5.7M109.1 192.4h.1M109.1 192.4v2.8M114.9 192.4h.1M114.9 192.4v2.8"/>
</g>
<g fill="#f00" stroke="#f00" stroke-width=".25">
<circle cx="261.2" cy="112" r=".56"/>
<circle cx="37.3" cy="23" r=".55"/>
<circle cx="132.1" cy="34.5" r=".56"/>
<circle cx="140.7" cy="34.5" r=".55"/>
<circle cx="209.6" cy="31.6" r=".55"/>
<circle cx="269.8" cy="152.1" r=".55"/>
<circle cx="60.3" cy="25.9" r=".56"/>
<circle cx="68.9" cy="86.1" r=".55"/>
<circle cx="8.6" cy="132.1" r=".55"/>
<circle cx="8.6" cy="134.9" r=".55"/>
<circle cx="109.1" cy="169.4" r=".55"/>
<circle cx="109.1" cy="172.3" r=".55"/>
<circle cx="80.4" cy="129.2" r=".55"/>
<circle cx="80.4" cy="132.1" r=".55"/>
<circle cx="94.7" cy="129.2" r=".55"/>
<circle cx="31.6" cy="175.1" r=".56"/>
<circle cx="31.6" cy="172.3" r=".56"/>
<circle cx="66" cy="23" r=".55"/>
</g>
<g font-size="4.6">
<text x="5.8" y="9.4">Power Supply and Voltage Regulator</text>
<text x="183.9" y="9.4">UART Daisy Chain Connectors</text>
<text x="5.8" y="72.6">Stepper Motor Subsystem</text>
<text x="123.5" y="72.6">Microcontroller</text>
</g>
<text font-size="3.1" x="68.9" y="77.3">Off-board</text>
<g font-size="2.6">
<text x="20.2" y="16.7">+5V</text>
<text x="46" y="16.7">J2</text>
<text x="63.2" y="16.7">TP1</text>
<text x="103.4" y="16.7">LM2575D2T-3P3R4G</text>
<text x="106.3" y="13.8">U2</text>
<text x="258.4" y="16.7">3.3V</text>
<text x="45.4" y="22.4">2</text>
<text x="46" y="19.6">JUMPER</text>
<text x="56.6" y="22.4">1</text>
<text x="79.8" y="22.4">1</text>
<text x="125.5" y="22.4">6</text>
<text x="214.8" y="22.4">1</text>
<text x="218.2" y="18.2">J3</text>
<text x="225.9" y="22.4">2</text>
<text x="244" y="18.2">F3</text>
<text x="79.8" y="25.2">2</text>
<text x="79.8" y="28.1">3</text>
<text x="125.5" y="28.1">4</text>
<text x="125.5" y="25.2">5</text>
<text x="166.5" y="28.2">TP2</text>
<text x="183.7" y="28.2">J6</text>
<text x="215.3" y="25.4">JUMPER</text>
<text x="244" y="28.2">500mA</text>
<text x="11.5" y="33.4">F1</text>
<text x="28.7" y="34">C1</text>
<text x="48.9" y="34">D1</text>
<text x="157.9" y="31.1">F2</text>
<text x="172.3" y="31.1">3.3V</text>
<text x="194.4" y="31">1</text>
<text x="194.4" y="33.9">2</text>
<text x="257.8" y="33.9">8</text>
<text x="261.2" y="31.1">J7</text>
<text x="11.5" y="36.8">1000mA</text>
<text x="25.9" y="36.8">100uF/50V</text>
<text x="43.1" y="36.8">1N5819</text>
<text x="103.4" y="39.7">L1</text>
<text x="152.2" y="39.7">500mA</text>
<text x="194.4" y="36.7">3</text>
<text x="194.4" y="39.6">4</text>
<text x="218.2" y="36.8">TP3</text>
<text x="257.8" y="39.6">6</text>
<text x="257.8" y="36.7">7</text>
<text x="5.8" y="46.9">J1</text>
<text x="103.4" y="47.2">330uH</text>
<text x="146.1" y="42.5">C2</text>
<text x="146.1" y="45.1">330 uF</text>
<text x="194.4" y="42.5">5</text>
<text x="194.4" y="45.3">6</text>
<text x="210.2" y="45.4">RC6/Rx</text>
<text x="232.5" y="42.5">TP4</text>
<text x="257.8" y="45.3">4</text>
<text x="257.8" y="42.5">5</text>
<text x="13.5" y="53.9">1</text>
<text x="13.5" y="51.1">2</text>
<text x="69.5" y="51.1">RB1-LED2</text>
<text x="80.4" y="48.3">D4</text>
<text x="94.8" y="51.2">R5</text>
<text x="194.4" y="48.2">7</text>
<text x="194.4" y="51.1">8</text>
<text x="241.7" y="51.1">RC7/Tx</text>
<text x="257.8" y="53.9">1</text>
<text x="257.8" y="51.1">2</text>
<text x="257.8" y="48.2">3</text>
<text x="80.4" y="56.9">LED</text>
<text x="97.6" y="56.9">220</text>
<text x="183.7" y="59.8">Upstream Header</text>
<text x="8.7" y="62.7">Barrel Jack</text>
<text x="249.8" y="62.7">Downstream Header</text>
<text x="5.8" y="77">J8</text>
<text x="51.7" y="77">J8_offboard</text>
<text x="91.9" y="77">MG1</text>
<text x="188.3" y="77.9">U1</text>
<text x="13.5" y="82.6">1</text>
<text x="20.7" y="82.7">OUT1A</text>
<text x="37.4" y="79.9">+5V</text>
<text x="59.4" y="82.6">1</text>
<text x="85.6" y="82.6">1</text>
<text x="89" y="79.9">28BYJ-48 - 5V_BMP</text>
<text x="137.8" y="81.3">R1</text>
<text x="140.7" y="82.8">330Ohm</text>
<text x="187.5" y="81.6">PIC18F27Q84-I/SO_BMP</text>
<text x="13.5" y="85.5">2</text>
<text x="13.5" y="88.4">3</text>
<text x="20.7" y="85.6">OUTShared</text>
<text x="20.7" y="88.4">OUT1B</text>
<text x="59.4" y="85.5">2</text>
<text x="59.4" y="88.4">3</text>
<text x="85.6" y="85.5">2</text>
<text x="85.6" y="88.4">3</text>
<text x="124.1" y="85.6">MCLR</text>
<text x="147" y="88.4">RA0-IS1</text>
<text x="163.1" y="88.4">2</text>
<text x="163.1" y="85.5">1</text>
<text x="231.6" y="88.4">27</text>
<text x="231.6" y="85.5">28</text>
<text x="241.7" y="85.6">ICSPDAT</text>
<text x="241.7" y="88.4">ICSPCLK</text>
<text x="13.5" y="91.3">4</text>
<text x="13.5" y="94.1">5</text>
<text x="20.7" y="91.3">OUT2A</text>
<text x="20.7" y="94.2">OUT2B</text>
<text x="59.4" y="91.3">4</text>
<text x="59.4" y="94.1">5</text>
<text x="137.8" y="94.2">SW1</text>
<text x="147" y="91.3">RA1-IS2</text>
<text x="147" y="94.2">RA2</text>
<text x="163.1" y="91.3">3</text>
<text x="163.1" y="94.1">4</text>
<text x="231.6" y="94.1">25</text>
<text x="231.6" y="91.3">26</text>
<text x="238.9" y="94.2">RB4</text>
<text x="91.3" y="98.2" transform="rotate(-90 91.3 98.2)">4</text>
<text x="97" y="98.2" transform="rotate(-90 97 98.2)">5</text>
<text x="102.7" y="98.2" transform="rotate(-90 102.7 98.2)">6</text>
<text x="126.3" y="96.5">R2</text>
<text x="126.3" y="99.9">10k</text>
<text x="135" y="97.1">RESET</text>
<text x="147" y="97">RA3</text>
<text x="147" y="99.9">RA4</text>
<text x="163.1" y="97">5</text>
<text x="163.1" y="99.9">6</text>
<text x="231.6" y="99.9">23</text>
<text x="231.6" y="97">24</text>
<text x="238.9" y="97">RB3</text>
<text x="238.9" y="99.9">RB2</text>
<text x="5.8" y="102.8">Wire Harness Receptacle</text>
<text x="48.9" y="102.8">Wire Harness</text>
<text x="147" y="102.8">RA5</text>
<text x="163.1" y="102.7">7</text>
<text x="231.6" y="105.6">21</text>
<text x="231.6" y="102.7">22</text>
<text x="238.9" y="102.8">RB1-LED2</text>
<text x="238.9" y="105.7">RB0-LED1</text>
<text x="261.2" y="105.7">3.3V</text>
<text x="122.9" y="112.9" transform="rotate(-90 122.9 112.9)">2</text>
<text x="163.1" y="108.5">8</text>
<text x="231.6" y="111.3">20</text>
<text x="32.2" y="119.8">BTM9011EP_BMP</text>
<text x="32.8" y="116.9">U3</text>
<text x="126.3" y="117.2">J4</text>
<text x="161.7" y="117.1">10</text>
<text x="161.7" y="120">11</text>
<text x="163.1" y="114.2">9</text>
<text x="231.6" y="120">18</text>
<text x="231.6" y="114.2">19</text>
<text x="12.1" y="122.9">OUT1A</text>
<text x="12.1" y="125.7">RC5-MOSI</text>
<text x="28.2" y="122.9">1</text>
<text x="28.2" y="125.7">2</text>
<text x="56.6" y="125.7">13</text>
<text x="56.6" y="122.9">14</text>
<text x="63.8" y="122.9">OUT1A</text>
<text x="63.8" y="125.7">RA0-IS1</text>
<text x="91.9" y="122.9">+5V</text>
<text x="122.9" y="124" transform="rotate(-90 122.9 124)">1</text>
<text x="123.5" y="120.1">JUMPER</text>
<text x="147" y="120">RC0-CSN1</text>
<text x="147" y="122.9">RC1-CSN2</text>
<text x="161.7" y="122.9">12</text>
<text x="161.7" y="125.7">13</text>
<text x="231.6" y="125.7">16</text>
<text x="231.6" y="122.9">17</text>
<text x="238.9" y="120">RC7/Tx</text>
<text x="238.9" y="122.9">RC6/Rx</text>
<text x="238.9" y="125.7">RC5-MOSI</text>
<text x="266.7" y="120.1">C8</text>
<text x="266.7" y="122.6">.1 uF</text>
<text x="28.2" y="128.6">3</text>
<text x="28.2" y="131.4">4</text>
<text x="56.6" y="131.4">11</text>
<text x="56.6" y="128.6">12</text>
<text x="147" y="128.6">RC3-SCK</text>
<text x="161.7" y="128.6">14</text>
<text x="231.6" y="128.6">15</text>
<text x="238.9" y="128.6">RC4-SDI1</text>
<text x="12.1" y="137.2">RC3-SCK</text>
<text x="28.2" y="134.3">5</text>
<text x="28.2" y="137.2">6</text>
<text x="56.6" y="137.2">9</text>
<text x="56.6" y="134.3">10</text>
<text x="63.8" y="137.2">RC4-SDI1</text>
<text x="63.8" y="134.4">RC0-CSN1</text>
<text x="100.5" y="137.3">C4</text>
<text x="126.3" y="134.4">C7</text>
<text x="126.3" y="137">.1 uF</text>
<text x="189.5" y="137.3">D2</text>
<text x="15" y="140.1">OUT1B</text>
<text x="28.2" y="140">7</text>
<text x="56.6" y="140">8</text>
<text x="63.8" y="140.1">OUT1B</text>
<text x="85.9" y="143">C3</text>
<text x="97.6" y="140.2">.1 uF</text>
<text x="137.8" y="140.2">J5</text>
<text x="142.7" y="142.9">1</text>
<text x="149.9" y="143">RA2</text>
<text x="175.7" y="140.1">RB0-LED1</text>
<text x="42.5" y="148.4" transform="rotate(-90 42.5 148.4)">15</text>
<text x="85.9" y="145.6">.1 uF</text>
<text x="142.7" y="145.8">2</text>
<text x="142.7" y="148.7">3</text>
<text x="149.9" y="148.7">RA4</text>
<text x="149.9" y="145.8">RA3</text>
<text x="178" y="148.8">D3</text>
<text x="189.5" y="145.9">LED</text>
<text x="218.2" y="145.9">J6</text>
<text x="249.8" y="148.8">JUMPER</text>
<text x="252.6" y="145.9">J5</text>
<text x="267" y="145.9">3.3V</text>
<text x="142.7" y="151.6">4</text>
<text x="142.7" y="154.4">5</text>
<text x="149.9" y="154.4">RB2</text>
<text x="149.9" y="151.6">RA5</text>
<text x="167.1" y="151.6">RB1-LED2</text>
<text x="206.7" y="151.6">R3</text>
<text x="206.7" y="154.5">220</text>
<text x="225.9" y="151.6">1</text>
<text x="225.9" y="154.4">2</text>
<text x="236" y="151.6">MCLR</text>
<text x="249.2" y="151.6">1</text>
<text x="260.3" y="151.6">2</text>
<text x="60.9" y="159.9">BTM9011EP_BMP</text>
<text x="61.5" y="157.1">U4</text>
<text x="106.3" y="160.2">+5V</text>
<text x="142.7" y="157.3">6</text>
<text x="142.7" y="160.1">7</text>
<text x="149.9" y="160.2">RB4</text>
<text x="149.9" y="157.3">RB3</text>
<text x="178" y="157.4">LED</text>
<text x="198.1" y="157.4">R4</text>
<text x="198.1" y="160.2">220</text>
<text x="225.9" y="157.3">3</text>
<text x="225.9" y="160.1">4</text>
<text x="233.1" y="160.2">ICSPDAT</text>
<text x="40.8" y="163.1">OUT2A</text>
<text x="40.8" y="165.9">RC5-MOSI</text>
<text x="56.9" y="163">1</text>
<text x="56.9" y="165.9">2</text>
<text x="85.3" y="165.9">13</text>
<text x="85.3" y="163">14</text>
<text x="92.5" y="163.1">OUT2A</text>
<text x="92.5" y="165.9">RA1-IS2</text>
<text x="142.7" y="163">8</text>
<text x="225.9" y="163">5</text>
<text x="233.1" y="163.1">ICSPCLK</text>
<text x="56.9" y="168.7">3</text>
<text x="56.9" y="171.6">4</text>
<text x="85.3" y="171.6">11</text>
<text x="85.3" y="168.7">12</text>
<text x="132.1" y="171.7">8 HEADER</text>
<text x="40.8" y="177.4">RC3-SCK</text>
<text x="56.9" y="174.5">5</text>
<text x="56.9" y="177.4">6</text>
<text x="85.3" y="177.4">9</text>
<text x="85.3" y="174.5">10</text>
<text x="92.5" y="174.5">RC1-CSN2</text>
<text x="92.5" y="177.4">RC4-SDI1</text>
<text x="218.2" y="174.6">HEADER 5</text>
<text x="40.8" y="180.3">OUT2B</text>
<text x="56.9" y="180.3">7</text>
<text x="85.3" y="180.3">8</text>
<text x="92.5" y="180.3">OUT2B</text>
<text x="71.2" y="188.6" transform="rotate(-90 71.2 188.6)">15</text>
<text x="103.4" y="188.9">C5</text>
<text x="103.4" y="191.8">.1 uF</text>
<text x="120.3" y="188.9">C6</text>
<text x="120.3" y="191.5">.1 uF</text>
<text x="172.3" y="186.1">Title</text>
<text x="183.7" y="188.9">Stepper Motor Subsystem-Bradley Pollock</text>
<text x="172.3" y="194.7">Size</text>
<text x="175.1" y="197.6">A</text>
<text x="183.7" y="194.7">Document Number</text>
<text x="183.7" y="197.6">1</text>
<text x="267" y="194.7">Rev</text>
<text x="269.8" y="197.6">1</text>
<text x="172.3" y="203.3">Date:</text>
<text x="187.2" y="203.3">Friday, February 28, 2025</text>
<text x="229.7" y="203.3">Sheet</text>
<text x="244" y="203.3">1</text>
<text x="252.6" y="203.3">of</text>
<text x="261.2" y="203.3">1</text>
</g>
<g font-size="2.6" fill="#00c">
<text x="84.7" y="24.2">VIN</text>
<text x="84.7" y="27.1">OUTPUT</text>
<text x="84.7" y="29.9">GND</text>
<text x="108.1" y="29.9">FEEDBACK</text>
<text x="111.3" y="27.1">*ON/OFF</text>
<text x="115" y="24.2">EPAD</text>
<text x="168" y="87.3">RE3/Vpp/MCLR</text>
<text x="211.2" y="87.3">RB7/ICSPDAT</text>
<text x="168" y="90.2">RA0</text>
<text x="168" y="93.1">RA1</text>
<text x="168" y="96">RA2</text>
<text x="211.4" y="90.2">RB6/ICSPCLK</text>
<text x="223.2" y="96">RB4</text>
<text x="223.2" y="93.1">RB5</text>
<text x="168" y="98.8">RA3</text>
<text x="168" y="101.7">RA4</text>
<text x="223.2" y="101.7">RB2</text>
<text x="223.2" y="98.8">RB3</text>
<text x="168" y="104.6">RA5</text>
<text x="223.2" y="107.4">RB0</text>
<text x="223.2" y="104.6">RB1</text>
<text x="168" y="110.3">Vss</text>
<text x="223.6" y="113.2">Vdd</text>
<text x="168" y="116">RA7</text>
<text x="168" y="118.9">RA6</text>
<text x="221" y="116">Vss_2</text>
<text x="33.1" y="124.7">OUTA</text>
<text x="45.9" y="124.7">OUTA</text>
<text x="168" y="124.7">RC1</text>
<text x="168" y="121.8">RC0</text>
<text x="223.1" y="124.7">RC6</text>
<text x="223.1" y="121.8">RC7</text>
<text x="33.1" y="127.5">SDI</text>
<text x="33.1" y="130.4">GND</text>
<text x="49.7" y="130.4">VS</text>
<text x="50.7" y="127.5">IS</text>
<text x="168" y="127.5">RC2</text>
<text x="168" y="130.4">RC3</text>
<text x="223.1" y="130.4">RC4</text>
<text x="223.1" y="127.5">RC5</text>
<text x="33.1" y="133.3">GND</text>
<text x="33.1" y="136.1">GND</text>
<text x="49.5" y="136.1">CS</text>
<text x="49.7" y="133.3">VS</text>
<text x="33.1" y="139">SCLK</text>
<text x="33.1" y="141.9">OUTB</text>
<text x="44.3" y="142.1" transform="rotate(-90 44.3 142.1)">EDP (PAD)</text>
<text x="45.9" y="141.9">OUTB</text>
<text x="47.5" y="139">SDO</text>
<text x="61.8" y="164.8">OUTA</text>
<text x="61.8" y="167.7">SDI</text>
<text x="74.6" y="164.8">OUTA</text>
<text x="79.4" y="167.7">IS</text>
<text x="61.8" y="170.6">GND</text>
<text x="61.8" y="173.4">GND</text>
<text x="78.4" y="173.4">VS</text>
<text x="78.4" y="170.6">VS</text>
<text x="61.8" y="176.3">GND</text>
<text x="61.8" y="179.2">SCLK</text>
<text x="76.2" y="179.2">SDO</text>
<text x="78.2" y="176.3">CS</text>
<text x="61.8" y="182.1">OUTB</text>
<text x="73" y="182.3" transform="rotate(-90 73 182.3)">EDP (PAD)</text>
<text x="74.6" y="182.1">OUTB</text>
</g>
<g font-size="2.1">
<text x="30.2" y="2.2">5</text>
<text x="84.7" y="2.2">4</text>
<text x="139.2" y="2.2">3</text>
<text x="193.8" y="2.2">2</text>
<text x="248.3" y="2.2">1</text>
<text x=".8" y="29.8">D</text>
<text x="276.3" y="29.8">D</text>
<text x=".8" y="80.1">C</text>
<text x="276.3" y="80.1">C</text>
<text x=".8" y="130.3">B</text>
<text x="276.3" y="130.3">B</text>
<text x=".8" y="180.5">A</text>
<text x="276.3" y="180.5">A</text>
<text x="30.2" y="206">5</text>
<text x="84.7" y="206">4</text>
<text x="139.2" y="206">3</text>
<text x="193.8" y="206">2</text>
<text x="248.3" y="206">1</text>
</g>
</svg>
